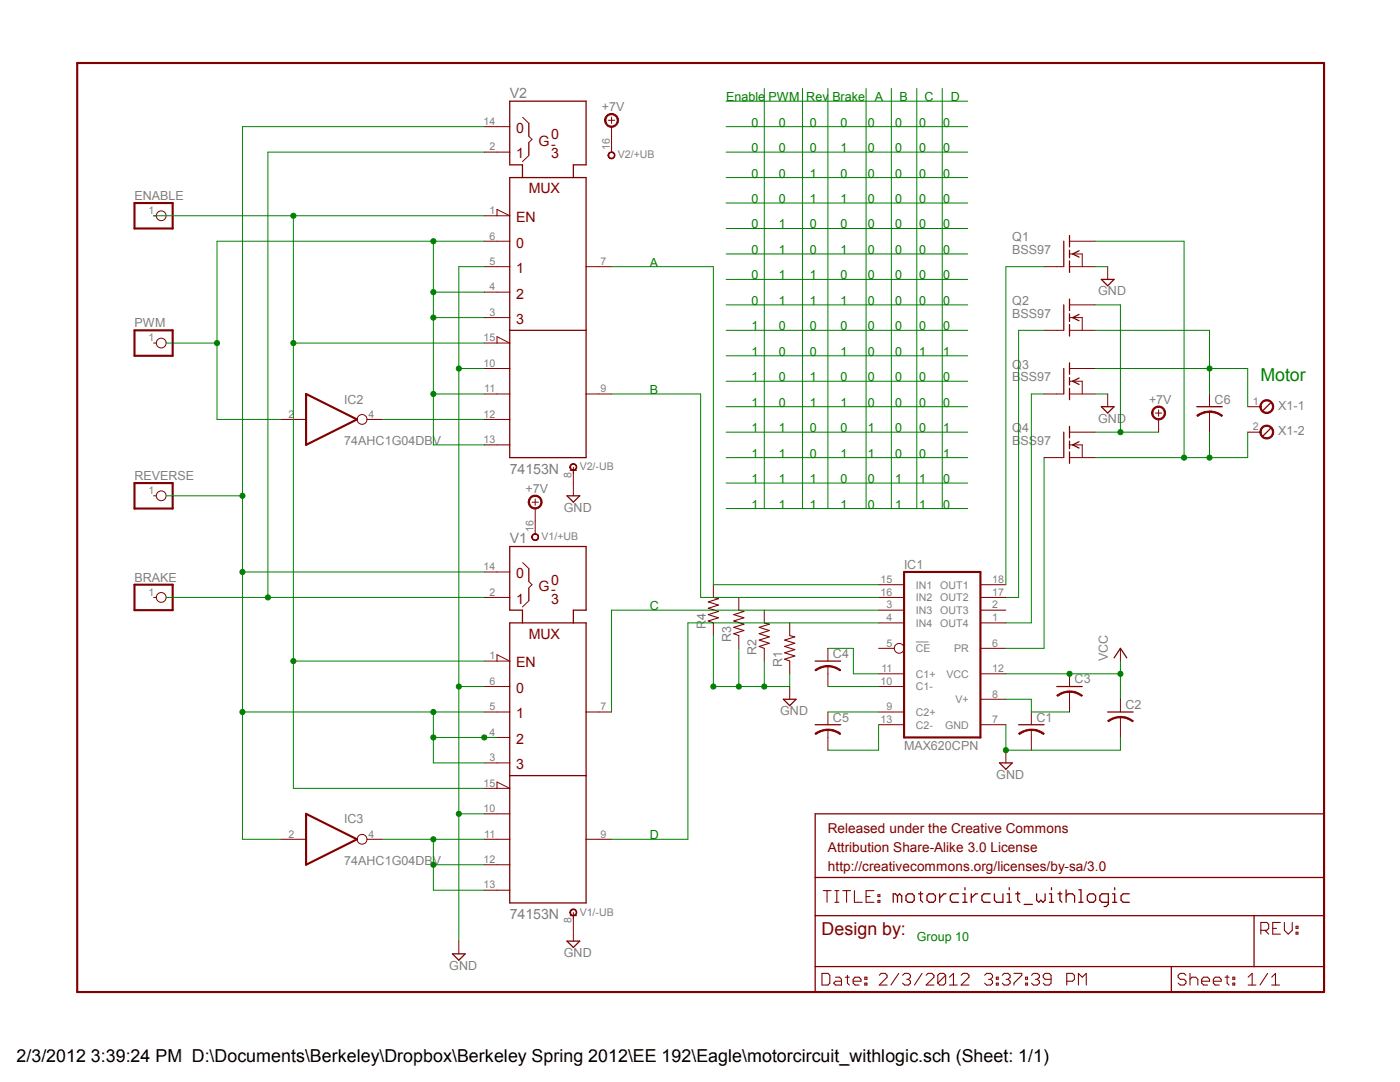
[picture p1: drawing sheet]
<svg xmlns="http://www.w3.org/2000/svg" width="279mm" height="216mm" viewBox="0 0 279 216" stroke-linecap="round" stroke-linejoin="round" font-family="sans-serif">
<path d="M182.8 128.1h2.5" fill="none" stroke="#808080" stroke-width=".2"/>
<path d="M157.6 126.8l1 .3-2 .6 2 .7-2 .6 2 .6-2 .7 2 .6-2 .6 1 .4" fill="none" stroke="#800000" stroke-width=".21"/>
<path d="M157.6 124.3v2.5M157.6 131.9v2.6M205.8 145.6v1.6" fill="none" stroke="#800000" stroke-width=".2"/>
<path d="M203.3 144.6h5.1" fill="none" stroke="#800000" stroke-width=".25"/>
<path d="M205.8 145.5a3.5 3.5 0 0 1 2.6 .9l-.2 .2a4.1 4.1 0 0 0-2.4-.8z" fill-rule="evenodd" fill="#800000"/>
<path d="M205.8 145.5a3.5 3.5 0 0 1 2.6 .9l-.2 .2a4.1 4.1 0 0 0-2.4-.8z" fill="none" stroke="#800000" stroke-width=".2"/>
<path d="M203.3 146.3a4.3 4.3 0 0 1 2.5-.8v.3a3.9 3.9 0 0 0-2.3 .8z" fill-rule="evenodd" fill="#800000"/>
<g fill="none" stroke="#800000" stroke-width=".2">
<path d="M208.4 53.2h3.8M213.4 53.2h5.1M213.4 50.7h2.6v2.5M213.4 48.1h5.1M208.4 65.9h3.8M208.4 78.6h3.8M213.4 63.4h2.6v2.5M213.4 76.1h2.6v2.5M213.4 65.9h5.1M213.4 60.8h5.1M213.4 78.6h5.1M213.4 73.5h5.1"/>
<path d="M208.4 91.3h3.8M213.4 88.8h2.6v2.5M213.4 91.3h5.1M213.4 86.2h5.1M175.3 116.7h5.1M175.3 119.2h5.1M195.7 116.7h5M195.7 119.2h5M175.3 134.5h5.1M175.3 137h5.1M175.3 121.8h5.1M175.3 124.3h5.1"/>
<path d="M175.3 129.4h3.2M195.7 134.5h5M195.7 139.5h5M195.7 121.8h5M195.7 124.3h5M195.7 129.4h5M175.3 144.6h5.1M175.3 142.1h5.1M195.7 144.6h5M203.3 146.3a4.3 4.3 0 0 1 2.5-.8v.3a3.9 3.9 0 0 0-2.3 .8zM205.8 142.1v2.5M205.8 147.2v2.5"/>
<path d="M223.6 143.1v1.5"/>
<circle cx="179.4" cy="129.4" r=".98"/>
</g>
<g fill="none" stroke="#800000" stroke-width=".25">
<path d="M212.3 48.1v5.1M213.4 47v2.3M213.4 49.9v1.5M213.4 52.1v2.3M213.4 59.7v2.3M215.3 50l-1.2 .7 1.2 .6M212.3 60.8v5.1M212.3 73.5v5.1M213.4 62.6v1.5M213.4 64.8v2.3M213.4 72.4v2.3M213.4 75.3v1.5"/>
<path d="M213.4 77.5v2.3M215.3 62.7l-1.2 .7 1.2 .6M215.3 75.4l-1.2 .7 1.2 .6M212.3 86.2v5.1M213.4 85.1v2.3M213.4 88v1.5M213.4 90.2v2.3M215.3 88.1l-1.2 .7 1.2 .6M221.1 142.1h5"/>
</g>
<path d="M180.4 114.1h15.3v33.1h-15.3z" fill="none" stroke="#800000" stroke-width=".42"/>
<path d="M223.6 143a3.6 3.6 0 0 1 2.6 .8l-.2 .2a4.1 4.1 0 0 0-2.4-.8z" fill-rule="evenodd" fill="#800000"/>
<path d="M223.6 143a3.6 3.6 0 0 1 2.6 .8l-.2 .2a4.1 4.1 0 0 0-2.4-.8z" fill="none" stroke="#800000" stroke-width=".2"/>
<path d="M221.1 143.8a4.3 4.3 0 0 1 2.5-.8v.2a3.9 3.9 0 0 0-2.4 .8z" fill-rule="evenodd" fill="#800000"/>
<path d="M213.4 138v1.5M223.6 139.5v2.6M221.1 143.8a4.3 4.3 0 0 1 2.5-.8v.2a3.9 3.9 0 0 0-2.4 .8zM223.6 144.6v2.6" fill="none" stroke="#800000" stroke-width=".2"/>
<path d="M210.9 137h5.1" fill="none" stroke="#800000" stroke-width=".25"/>
<path d="M213.4 137.9a3.5 3.5 0 0 1 2.6 .9l-.1 .1a4.1 4.1 0 0 0-2.5-.8z" fill-rule="evenodd" fill="#800000"/>
<path d="M213.4 137.9a3.5 3.5 0 0 1 2.6 .9l-.1 .1a4.1 4.1 0 0 0-2.5-.8z" fill="none" stroke="#800000" stroke-width=".2"/>
<path d="M210.9 138.7a4.3 4.3 0 0 1 2.5-.8v.2a3.9 3.9 0 0 0-2.3 .8z" fill-rule="evenodd" fill="#800000"/>
<path d="M165.2 132.9v1.6M210.9 138.7a4.3 4.3 0 0 1 2.5-.8v.2a3.9 3.9 0 0 0-2.3 .8zM213.4 134.5v2.5M213.4 139.5v2.6" fill="none" stroke="#800000" stroke-width=".2"/>
<path d="M162.7 131.9h5.1" fill="none" stroke="#800000" stroke-width=".25"/>
<path d="M165.2 132.8a4 4 0 0 1 2.6 .9l-.2 .2a4.1 4.1 0 0 0-2.4-.8z" fill-rule="evenodd" fill="#800000"/>
<path d="M165.2 132.8a4 4 0 0 1 2.6 .9l-.2 .2a4.1 4.1 0 0 0-2.4-.8z" fill="none" stroke="#800000" stroke-width=".2"/>
<path d="M162.6 133.7a3.9 3.9 0 0 1 2.6-.9v.3a4.1 4.1 0 0 0-2.4 .8z" fill-rule="evenodd" fill="#800000"/>
<path d="M162.6 133.7a3.9 3.9 0 0 1 2.6-.9v.3a4.1 4.1 0 0 0-2.4 .8zM165.2 129.4v2.5M165.2 134.5v2.5M165.2 145.6v1.6" fill="none" stroke="#800000" stroke-width=".2"/>
<path d="M162.7 144.6h5.1" fill="none" stroke="#800000" stroke-width=".25"/>
<path d="M165.2 145.5a3.4 3.4 0 0 1 2.6 .9l-.2 .2a4.1 4.1 0 0 0-2.4-.8z" fill-rule="evenodd" fill="#800000"/>
<path d="M165.2 145.5a3.4 3.4 0 0 1 2.6 .9l-.2 .2a4.1 4.1 0 0 0-2.4-.8z" fill="none" stroke="#800000" stroke-width=".2"/>
<path d="M162.6 146.3a4.3 4.3 0 0 1 2.6-.8v.3a4.1 4.1 0 0 0-2.4 .8z" fill-rule="evenodd" fill="#800000"/>
<g fill="none" stroke="#800000" stroke-width=".2">
<path d="M221.1 53.2v2.6M221.1 78.6v2.6M230.6 82.4h1.3M231.2 81.8v1.3M142.4 116.7v2.5M147.4 119.2v2.6M142.4 124.3v2.5M147.4 126.8v2.6M152.5 121.8v2.5M152.5 129.4v2.5M157.6 137v2.5M223.6 129.4v2.5"/>
<path d="M162.6 146.3a4.3 4.3 0 0 1 2.6-.8v.3a4.1 4.1 0 0 0-2.4 .8zM165.2 142.1v2.5M165.2 147.2v2.5M200.7 149.7v2.5"/>
</g>
<path d="M219.8 55.8h2.5l-1.2 1.2zM219.8 81.2h2.5l-1.2 1.2zM156.3 139.5h2.6l-1.3 1.3zM222.3 131.3l1.3-1.9 1.3 1.9M199.5 152.2h2.5l-1.3 1.3z" fill="none" stroke="#800000" stroke-width=".25"/>
<path d="M142.4 119.2l1 .3-2 .6 2 .6-2 .7 2 .6-2 .6 2 .7-2 .6 1 .4M147.4 121.8l1.1 .2-2.1 .6 2.1 .7-2.1 .6 2.1 .6-2.1 .7 2.1 .6-2.1 .6 1 .4M152.5 124.3l1 .2-2 .7 2 .6-2 .6 2 .7-2 .6 2 .7-2 .6 1 .4" fill="none" stroke="#800000" stroke-width=".21"/>
<path d="M230.2 81.5a1.4 1.4 0 0 1 2.2 .1 1.4 1.4 0 0 1-.8 2.1 1.4 1.4 0 0 1-1.8-1.3h.3a1.13 1.13 0 0 1 1.5-1.1 1.13 1.13 0 0 1 .4 1.9 1.13 1.13 0 0 1-1.8-.4l-.1-.4h-.3z" fill-rule="evenodd" fill="#800000"/>
<path d="M230.2 81.5a1.4 1.4 0 0 1 2.2 .1 1.4 1.4 0 0 1-.8 2.1 1.4 1.4 0 0 1-1.8-1.3h.3a1.13 1.13 0 0 1 1.5-1.1 1.13 1.13 0 0 1 .4 1.9 1.13 1.13 0 0 1-1.8-.4l-.1-.4h-.3zM231.2 83.7v2.5M241.4 82.2v1.5" fill="none" stroke="#800000" stroke-width=".2"/>
<path d="M238.8 81.2h5.1" fill="none" stroke="#800000" stroke-width=".25"/>
<path d="M241.4 82a4.2 4.2 0 0 1 2.6 .9l-.2 .2a3.8 3.8 0 0 0-2.4-.8z" fill-rule="evenodd" fill="#800000"/>
<path d="M241.4 82a4.2 4.2 0 0 1 2.6 .9l-.2 .2a3.8 3.8 0 0 0-2.4-.8z" fill="none" stroke="#800000" stroke-width=".2"/>
<path d="M238.8 82.9a4.3 4.3 0 0 1 2.6-.9v.3a3.9 3.9 0 0 0-2.4 .8z" fill-rule="evenodd" fill="#800000"/>
<path d="M241.4 78.6v2.6M238.8 82.9a4.3 4.3 0 0 1 2.6-.9v.3a3.9 3.9 0 0 0-2.4 .8zM241.4 83.7v2.5" fill="none" stroke="#800000" stroke-width=".2"/>
<path d="M253.6 80.4l-1.5 1.5" fill="none" stroke="#800000" stroke-width=".25"/>
<path d="M251.8 80.3a1.39 1.39 0 0 1 2.2 .1 1.39 1.39 0 0 1-.8 2.1 1.39 1.39 0 0 1-1.8-1.3h.3a1.13 1.13 0 0 1 1.5-1.2 1.13 1.13 0 0 1 .4 1.9 1.13 1.13 0 0 1-1.8-.4l-.1-.3h-.3l.1-.6z" fill-rule="evenodd" fill="#800000"/>
<path d="M249 81.2h2.5M251.8 80.3a1.39 1.39 0 0 1 2.2 .1 1.39 1.39 0 0 1-.8 2.1 1.39 1.39 0 0 1-1.8-1.3h.3a1.13 1.13 0 0 1 1.5-1.2 1.13 1.13 0 0 1 .4 1.9 1.13 1.13 0 0 1-1.8-.4l-.1-.3h-.3l.1-.6z" fill="none" stroke="#800000" stroke-width=".2"/>
<path d="M253.6 85.5l-1.5 1.5" fill="none" stroke="#800000" stroke-width=".25"/>
<path d="M251.8 85.3a1.4 1.4 0 0 1 2.2 .2 1.4 1.4 0 0 1-.8 2.1 1.4 1.4 0 0 1-1.8-1.4h.3a1.13 1.13 0 0 1 1.5-1.1 1.13 1.13 0 0 1 .4 1.9 1.13 1.13 0 0 1-1.8-.4l-.1-.4h-.3z" fill-rule="evenodd" fill="#800000"/>
<g fill="none" stroke="#800000" stroke-width=".2">
<path d="M96.6 25.3h5.1M96.6 30.4h5.1M104.3 23.4l1.3 1.2M105.5 27.2l.7 .6-.7 .6M105.6 31l-1.3 1.3M30.6 43.1h.6M96.6 43.1h5.1l-2.5-1.3v1.3M96.6 53.2h5.1M96.6 48.1h5.1M96.6 58.3h5.1M117 53.2h5M30.6 68.5h.6"/>
<path d="M96.6 68.5h5.1l-2.5-1.3v1.3M96.6 78.6h5.1M96.6 63.4h5.1M96.6 73.5h5.1M117 78.6h5M30.6 98.9h.6M56 83.7h5.1M73.2 83.7h3.1M96.6 83.7h5.1M96.6 88.8h5.1M249 86.2h2.5M251.8 85.3a1.4 1.4 0 0 1 2.2 .2 1.4 1.4 0 0 1-.8 2.1 1.4 1.4 0 0 1-1.8-1.4h.3a1.13 1.13 0 0 1 1.5-1.1 1.13 1.13 0 0 1 .4 1.9 1.13 1.13 0 0 1-1.8-.4l-.1-.4h-.3z"/>
<path d="M30.6 119.2h.6M96.6 114.1h5.1M96.6 119.2h5.1M104.3 112.3l1.3 1.2M105.5 116l.7 .7-.7 .6M105.6 119.8l-1.3 1.3M96.6 131.9h5.1l-2.5-1.3v1.3M96.6 137h5.1M96.6 157.3h5.1l-2.5-1.3v1.3M96.6 142.1h5.1M96.6 147.2h5.1M96.6 152.2h5.1"/>
<path d="M117 142.1h5M56 167.5h5.1M73.2 167.5h3.1M96.6 167.5h5.1M96.6 162.4h5.1M96.6 172.6h5.1M96.6 177.6h5.1M117 167.5h5M91.6 187.8v2.5"/>
<circle cx="32.2" cy="43.1" r=".98"/>
<circle cx="32.2" cy="68.5" r=".98"/>
<circle cx="32.2" cy="98.9" r=".98"/>
<circle cx="72.3" cy="83.7" r=".98"/>
<circle cx="32.2" cy="119.2" r=".98"/>
<circle cx="72.3" cy="167.5" r=".98"/>
</g>
<path d="M101.7 35.4h15.3v55.9h-15.3zM104.3 35.4v-2.5h-2.6v-12.7h15.3v12.7h-2.6v2.5M105.5 24.7v2.4M105.5 28.5v2.4M101.7 65.9h15.3M105.5 113.6v2.4M105.5 117.4v2.4M101.7 124.3h15.3v55.9h-15.3zM104.3 124.3v-2.5h-2.6v-12.7h15.3v12.7h-2.6v2.5M101.7 154.8h15.3M90.3 190.3h2.5l-1.2 1.3z" fill="none" stroke="#800000" stroke-width=".25"/>
<path d="M26.8 40.5h7.7v5.1h-7.7zM26.8 65.9h7.7v5.1h-7.7zM61.1 78.6l10.1 5.1-10.1 5.1zM26.8 96.4h7.7v5.1h-7.7zM26.8 116.7h7.7v5.1h-7.7zM61.1 162.4l10.1 5.1-10.1 5.1z" fill="none" stroke="#800000" stroke-width=".42"/>
<path d="M106.4 106.6a.71 .71 0 0 1 1 .3 .71 .71 0 0 1-.5 1 .71 .71 0 0 1-.8-.8h.2a.57 .57 0 0 1 .8-.4 .57 .57 0 0 1 .1 .9 .57 .57 0 0 1-.9-.2v-.3h-.2z" fill-rule="evenodd" fill="#800000"/>
<path d="M106.4 106.6a.71 .71 0 0 1 1 .3 .71 .71 0 0 1-.5 1 .71 .71 0 0 1-.8-.8h.2a.57 .57 0 0 1 .8-.4 .57 .57 0 0 1 .1 .9 .57 .57 0 0 1-.9-.2v-.3h-.2zM106.8 104v2.5" fill="none" stroke="#800000" stroke-width=".2"/>
<path d="M121.6 30.4a.71 .71 0 0 1 1.1 .3 .71 .71 0 0 1-.5 1 .71 .71 0 0 1-.9-.7h.2a.56 .56 0 0 1 .8-.5 .56 .56 0 0 1 .1 .9 .56 .56 0 0 1-.9-.2v-.2h-.2z" fill-rule="evenodd" fill="#800000"/>
<path d="M121.6 30.4a.71 .71 0 0 1 1.1 .3 .71 .71 0 0 1-.5 1 .71 .71 0 0 1-.9-.7h.2a.56 .56 0 0 1 .8-.5 .56 .56 0 0 1 .1 .9 .56 .56 0 0 1-.9-.2v-.2h-.2zM122 27.8v2.6M106.8 99.6v1.2M106.2 100.2h1.2" fill="none" stroke="#800000" stroke-width=".2"/>
<path d="M105.7 99.3a1.4 1.4 0 0 1 2.3 .1 1.4 1.4 0 0 1-.8 2.1 1.4 1.4 0 0 1-1.8-1.3h.3a1.13 1.13 0 0 1 1.5-1.1 1.13 1.13 0 0 1 .4 1.8 1.13 1.13 0 0 1-1.9-.3v-.4h-.3z" fill-rule="evenodd" fill="#800000"/>
<path d="M121.4 24h1.3M122 23.4v1.2M105.7 99.3a1.4 1.4 0 0 1 2.3 .1 1.4 1.4 0 0 1-.8 2.1 1.4 1.4 0 0 1-1.8-1.3h.3a1.13 1.13 0 0 1 1.5-1.1 1.13 1.13 0 0 1 .4 1.8 1.13 1.13 0 0 1-1.9-.3v-.4h-.3zM106.8 101.5v2.5" fill="none" stroke="#800000" stroke-width=".2"/>
<path d="M121 23.1a1.4 1.4 0 0 1 2.2 .2 1.4 1.4 0 0 1-.8 2.1 1.4 1.4 0 0 1-1.8-1.4h.3a1.13 1.13 0 0 1 1.5-1.1 1.13 1.13 0 0 1 .4 1.8 1.13 1.13 0 0 1-1.8-.3l-.1-.4h-.3z" fill-rule="evenodd" fill="#800000"/>
<path d="M121 23.1a1.4 1.4 0 0 1 2.2 .2 1.4 1.4 0 0 1-.8 2.1 1.4 1.4 0 0 1-1.8-1.4h.3a1.13 1.13 0 0 1 1.5-1.1 1.13 1.13 0 0 1 .4 1.8 1.13 1.13 0 0 1-1.8-.3l-.1-.4h-.3zM122 25.3v2.5M113.8 93.9h1.3M114.4 93.2v1.3" fill="none" stroke="#800000" stroke-width=".2"/>
<path d="M114 92.6a.71 .71 0 0 1 1.1 .3 .71 .71 0 0 1-.5 1 .71 .71 0 0 1-.9-.7h.2a.57 .57 0 0 1 .8-.5 .57 .57 0 0 1 .1 1 .57 .57 0 0 1-.9-.2v-.3h-.2z" fill-rule="evenodd" fill="#800000"/>
<path d="M114 92.6a.71 .71 0 0 1 1.1 .3 .71 .71 0 0 1-.5 1 .71 .71 0 0 1-.9-.7h.2a.57 .57 0 0 1 .8-.5 .57 .57 0 0 1 .1 1 .57 .57 0 0 1-.9-.2v-.3h-.2zM114.4 93.9v2.5M113.8 182.7h1.3M114.4 182.1v1.2" fill="none" stroke="#800000" stroke-width=".2"/>
<path d="M114 181.5a.71 .71 0 0 1 1.1 .3 .71 .71 0 0 1-.5 1 .71 .71 0 0 1-.9-.7h.2a.56 .56 0 0 1 .8-.5 .56 .56 0 0 1 .1 .9 .56 .56 0 0 1-.9-.2v-.2h-.2z" fill-rule="evenodd" fill="#800000"/>
<path d="M114.4 96.4v2.5M114 181.5a.71 .71 0 0 1 1.1 .3 .71 .71 0 0 1-.5 1 .71 .71 0 0 1-.9-.7h.2a.56 .56 0 0 1 .8-.5 .56 .56 0 0 1 .1 .9 .56 .56 0 0 1-.9-.2v-.2h-.2zM114.4 182.7v5.1" fill="none" stroke="#800000" stroke-width=".2"/>
<g fill="none" stroke="#800000" stroke-width=".25">
<path d="M113.2 98.9h2.5l-1.3 1.3zM162.7 162.4h101.5v35.6h-101.5zM162.7 175.1h101.5M179.1 178.8l-.4-.4h-.4v1.6M179.1 178.8v1.2M179.1 178.8l.4-.4 .5 .4v1.2M181.2 178.4h.9l.4 .4v.8l-.4 .4h-.9l-.4-.4v-.8zM183.3 178.4h.8M183.7 178v1.6l.4 .4M185.4 178.4h.9l.4 .4v.8l-.4 .4h-.9l-.4-.4v-.8zM187.5 178.4v1.6M188.8 178.4h-.4l-.9 .8"/>
<path d="M191.3 178.4h-1.3l-.3 .4v.8l.3 .4h1.3M192.2 178.4h.4v1.6M192.6 177.1v.4M193.8 178.4v1.6M195.1 178.4h-.4l-.9 .8M197.6 178.4h-1.2l-.4 .4v.8l.4 .4h1.2M198.5 178.4v1.2l.4 .4h1.3v-1.6M201 178.4h.4v1.6M201.4 177.1v.4M202.7 178.4h.8M203.1 178v1.6l.4 .4M206.9 178.4v1.2l.4 .4 .4-.4 .5 .4 .4-.4v-1.2"/>
<path d="M209.4 178.4h.4v1.6M209.8 177.1v.4M211.1 178.4h.8M211.5 178v1.6l.4 .4M212.8 178.8l.4-.4h.8l.5 .4v1.2M212.8 177.5v2.5M215.3 177.5h.4v2.5M217.4 178.4h.8l.5 .4v.8l-.5 .4h-.8l-.4-.4v-.8zM222 178.4h.5v1.6M222.5 177.1v.4M225.4 178.4h-1.2l-.5 .4v.8l.5 .4h1.2M113.2 187.8h2.5l-1.3 1.3z"/>
<path d="M162.7 182.7h101.5M162.7 192.9h101.5M192.2 180h.8M201 180h.8M204.4 180.5h1.6M209.4 180h.9M215.3 180h.9M221.2 180h-1.3l-.4-.4v-.8l.4-.4h1.3v2.1l-.4 .4h-.5M222 180h.9M233.8 192.9v5.1M250.3 182.7v10.2"/>
</g>
<path d="M15.4 12.6h248.8v185.4h-248.8z" fill="none" stroke="#800000" stroke-width=".42"/>
<g fill="none" stroke="#800000" stroke-width=".21">
<path d="M164.3 177.7h1.6M165.1 177.7v2.3M166.6 177.7h.8M167 177.7v2.3M168.2 177.7h1.6M169 177.7v2.3M170.5 177.7v2.3h1.6M172.8 178.9h.9M174.4 177.7h-1.6v2.3h1.6M175.2 179.7h.4v.3h-.4zM175.2 178.5h.4v.4h-.4zM164 194.2h1.2l.4 .4v1.6l-.4 .4h-1.2z"/>
<path d="M166.6 180h.8M166.8 195h.8l.3 .4v1.2h-1.1l-.4-.4 .4-.4h1.1M168.7 195h.8M169.1 194.6v1.6l.4 .4M170.3 195.8h1.5v-.4l-.4-.4h-.8l-.3 .4v.8l.3 .4h.8M172.6 196.2h.4v.4h-.4zM172.6 195h.4v.4h-.4zM175.5 194.6l.4-.4h.8l.3 .4v.4l-1.5 1.6h1.5M179.4 194.2l-1.6 2.4M180.1 194.6l.5-.4h.7l.4 .4v.4l-.4 .4M180.9 195.4h.4M181.3 195.4l.4 .4v.4l-.4 .4h-.7l-.5-.4"/>
<path d="M184 194.2l-1.5 2.4M184.8 194.6l.4-.4h.8l.4 .4v.4l-1.6 1.6h1.6M188.7 194.6v1.6l-.4 .4h-.8l-.3-.4M188.7 194.6l-.4-.4h-.8l-.3 .4v1.6M188.7 194.6l-1.5 1.6M189.5 196.6h1.6M189.5 195l.8-.8v2.4M191.8 194.6l.4-.4h.8l.4 .4v.4l-1.6 1.6h1.6M196.5 194.6l.4-.4h.8l.4 .4v.4l-.4 .4M197.3 195.4h.4M197.7 195.4l.4 .4v.4l-.4 .4h-.8l-.4-.4M198.8 196.2h.4v.4h-.4z"/>
<path d="M198.8 195h.4v.4h-.4zM200 194.6l.4-.4h.8l.4 .4v.4l-.4 .4M200.8 195.4h.4M201.2 195.4l.4 .4v.4l-.4 .4h-.8l-.4-.4M202.4 194.2h1.5v.4l-1.5 1.6v.4M204.7 196.2h.4v.4h-.4zM204.7 195h.4v.4h-.4zM205.9 194.6l.3-.4h.8l.4 .4v.4l-.4 .4M206.6 195.4h.4M207 195.4l.4 .4v.4l-.4 .4h-.8l-.3-.4M209.8 195.4h-1.2l-.4-.4v-.4l.4-.4h.8l.4 .4v1.6l-.4 .4h-.8l-.4-.4M212.9 195.8h1.1l.4-.4v-.8l-.4-.4h-1.1v2.4"/>
<path d="M215.2 196.6v-2.4l.8 .8 .8-.8v2.4M236.7 194.6l-.4-.4h-.8l-.4 .4v.4l.4 .4h.8l.4 .4v.4l-.4 .4h-.8l-.4-.4M237.5 195.4l.4-.4h.7l.5 .4v1.2M237.5 194.2v2.4M239.8 195.8h1.6v-.4l-.4-.4h-.8l-.4 .4v.8l.4 .4h.8M242.1 195.8h1.6v-.4l-.4-.4h-.8l-.4 .4v.8l.4 .4h.8M244.5 195h.8M244.9 194.6v1.6l.4 .4M246 196.2h.4v.4h-.4zM246 195h.4v.4h-.4zM249.1 196.6h1.6M249.1 195l.8-.8v2.4"/>
<path d="M251.6 185.6h1.2l.4-.3v-.9l-.4-.3h-1.2v2.3M252.4 185.6l.8 .8M253 194.2l-1.5 2.4M253.8 196.6h1.6M253.8 195l.8-.8v2.4M254 185.3h.8M255.5 184.1h-1.5v2.3h1.5M256.3 184.1v1.5l.8 .8 .8-.8v-1.5M258.7 186h.3v.4h-.3zM258.7 184.8h.3v.5h-.3z"/>
</g>
<path d="M208.4 65.9h-5.1v53.3h-2.6M165.2 137h10.1M165.2 129.4h5.1v5.1h5M200.7 139.5h5.1v2.6h7.6M165.2 142.1h10.1M175.3 144.6v5.1h-10.1M200.7 144.6v5.1h22.9v-2.5" fill="none" stroke="#008000" stroke-width=".2"/>
<circle cx="200.7" cy="149.7" r=".51" fill="#008000"/>
<g fill="none" stroke="#008000" stroke-width=".2">
<path d="M142.4 126.8v10.2h15.2v-2.5M147.4 129.4v7.6M152.5 131.9v5.1"/>
<circle cx="200.7" cy="149.7" r=".51"/>
</g>
<circle cx="152.5" cy="137" r=".51" fill="#008000"/>
<circle cx="152.5" cy="137" r=".51" fill="none" stroke="#008000" stroke-width=".2"/>
<circle cx="147.4" cy="137" r=".51" fill="#008000"/>
<circle cx="147.4" cy="137" r=".51" fill="none" stroke="#008000" stroke-width=".2"/>
<circle cx="142.4" cy="137" r=".51" fill="#008000"/>
<g fill="none" stroke="#008000" stroke-width=".2">
<path d="M96.6 53.2h-5v134.6M218.5 53.2h2.6M91.6 73.5h5M218.5 78.6h2.6"/>
<circle cx="142.4" cy="137" r=".51"/>
</g>
<circle cx="91.6" cy="73.5" r=".51" fill="#008000"/>
<g fill="none" stroke="#008000" stroke-width=".2">
<path d="M91.6 137h5"/>
<circle cx="91.6" cy="73.5" r=".51"/>
</g>
<circle cx="91.6" cy="137" r=".51" fill="#008000"/>
<g fill="none" stroke="#008000" stroke-width=".2">
<path d="M91.6 162.4h5"/>
<circle cx="91.6" cy="137" r=".51"/>
</g>
<circle cx="91.6" cy="162.4" r=".51" fill="#008000"/>
<g fill="none" stroke="#008000" stroke-width=".2">
<path d="M200.7 134.5h22.9v5"/>
<circle cx="91.6" cy="162.4" r=".51"/>
</g>
<circle cx="213.4" cy="134.5" r=".51" fill="#008000"/>
<g fill="none" stroke="#008000" stroke-width=".2">
<path d="M223.6 131.9v2.6"/>
<circle cx="213.4" cy="134.5" r=".51"/>
</g>
<circle cx="223.6" cy="134.5" r=".51" fill="#008000"/>
<g fill="none" stroke="#008000" stroke-width=".2">
<path d="M122 53.2h20.4v63.5h32.9M122 78.6h17.8v40.6h35.5M218.5 60.8h5.1v25.4M218.5 86.2h12.7M175.3 121.8h-53.3v20.3M175.3 124.3h-38v43.2h-15.3"/>
<circle cx="223.6" cy="134.5" r=".51"/>
</g>
<circle cx="223.6" cy="86.2" r=".51" fill="#008000"/>
<g fill="none" stroke="#008000" stroke-width=".2">
<path d="M218.5 65.9h22.9v12.7M218.5 73.5h22.9"/>
<circle cx="223.6" cy="86.2" r=".51"/>
</g>
<circle cx="241.4" cy="73.5" r=".51" fill="#008000"/>
<g fill="none" stroke="#008000" stroke-width=".2">
<path d="M218.5 48.1h17.8v43.2M241.4 73.5h7.6v7.7M241.4 86.2v5.1M249 86.2v5.1h-30.5"/>
<circle cx="241.4" cy="73.5" r=".51"/>
</g>
<circle cx="241.4" cy="91.3" r=".51" fill="#008000"/>
<circle cx="241.4" cy="91.3" r=".51" fill="none" stroke="#008000" stroke-width=".2"/>
<circle cx="236.3" cy="91.3" r=".51" fill="#008000"/>
<g fill="none" stroke="#008000" stroke-width=".2">
<path d="M86.5 48.1v10.2h10.1M96.6 48.1h-53.3v35.6h12.7"/>
<circle cx="236.3" cy="91.3" r=".51"/>
</g>
<circle cx="86.5" cy="48.1" r=".51" fill="#008000"/>
<g fill="none" stroke="#008000" stroke-width=".2">
<path d="M86.5 58.3v5.1h10.1"/>
<circle cx="86.5" cy="48.1" r=".51"/>
</g>
<circle cx="86.5" cy="58.3" r=".51" fill="#008000"/>
<g fill="none" stroke="#008000" stroke-width=".2">
<path d="M86.5 63.4v15.2h10.1"/>
<circle cx="86.5" cy="58.3" r=".51"/>
</g>
<circle cx="86.5" cy="63.4" r=".51" fill="#008000"/>
<g fill="none" stroke="#008000" stroke-width=".2">
<path d="M86.5 78.6v10.2h10.1"/>
<circle cx="86.5" cy="63.4" r=".51"/>
</g>
<circle cx="86.5" cy="78.6" r=".51" fill="#008000"/>
<g fill="none" stroke="#008000" stroke-width=".2">
<path d="M33.2 68.5h10.1"/>
<circle cx="86.5" cy="78.6" r=".51"/>
</g>
<circle cx="43.3" cy="68.5" r=".51" fill="#008000"/>
<g fill="none" stroke="#008000" stroke-width=".2">
<path d="M30.6 43.1h66M58.5 68.5v63.4h38.1"/>
<circle cx="43.3" cy="68.5" r=".51"/>
</g>
<circle cx="58.5" cy="43.1" r=".51" fill="#008000"/>
<g fill="none" stroke="#008000" stroke-width=".2">
<path d="M58.5 43.1v25.4h38.1"/>
<circle cx="58.5" cy="43.1" r=".51"/>
</g>
<circle cx="58.5" cy="68.5" r=".51" fill="#008000"/>
<g fill="none" stroke="#008000" stroke-width=".2">
<path d="M58.5 131.9v25.4h38.1"/>
<circle cx="58.5" cy="68.5" r=".51"/>
</g>
<circle cx="58.5" cy="131.9" r=".51" fill="#008000"/>
<g fill="none" stroke="#008000" stroke-width=".2">
<path d="M96.6 30.4h-43.1v88.8M33.2 119.2h63.4"/>
<circle cx="58.5" cy="131.9" r=".51"/>
</g>
<circle cx="53.5" cy="119.2" r=".51" fill="#008000"/>
<g fill="none" stroke="#008000" stroke-width=".2">
<path d="M96.6 25.3h-48.2v116.8h48.2M48.4 114.1h48.2"/>
<circle cx="53.5" cy="119.2" r=".51"/>
</g>
<circle cx="48.4" cy="114.1" r=".51" fill="#008000"/>
<g fill="none" stroke="#008000" stroke-width=".2">
<path d="M86.5 142.1v5.1h12.7"/>
<circle cx="48.4" cy="114.1" r=".51"/>
</g>
<circle cx="86.5" cy="142.1" r=".51" fill="#008000"/>
<g fill="none" stroke="#008000" stroke-width=".2">
<path d="M86.5 147.2v5h10.1"/>
<circle cx="86.5" cy="142.1" r=".51"/>
</g>
<circle cx="86.5" cy="147.2" r=".51" fill="#008000"/>
<g fill="none" stroke="#008000" stroke-width=".2">
<path d="M48.4 142.1v25.4h7.6"/>
<circle cx="86.5" cy="147.2" r=".51"/>
</g>
<circle cx="48.4" cy="142.1" r=".51" fill="#008000"/>
<g fill="none" stroke="#008000" stroke-width=".2">
<path d="M33.2 98.9h15.2"/>
<circle cx="48.4" cy="142.1" r=".51"/>
</g>
<circle cx="48.4" cy="98.9" r=".51" fill="#008000"/>
<circle cx="48.4" cy="98.9" r=".51" fill="none" stroke="#008000" stroke-width=".2"/>
<circle cx="96.6" cy="147.2" r=".51" fill="#008000"/>
<g fill="none" stroke="#008000" stroke-width=".2">
<path d="M76.3 83.7h20.3M76.3 167.5h20.3M86.5 172.6h10.1M86.5 167.5v10.1h10.1"/>
<circle cx="96.6" cy="147.2" r=".51"/>
</g>
<circle cx="86.5" cy="167.5" r=".51" fill="#008000"/>
<circle cx="86.5" cy="167.5" r=".51" fill="none" stroke="#008000" stroke-width=".2"/>
<circle cx="86.5" cy="172.6" r=".51" fill="#008000"/>
<g fill="none" stroke="#008000" stroke-width=".2">
<path d="M152.5 17.7v83.8M160.1 17.7v83.8M165.2 17.7v83.8M172.8 17.7v83.8M177.9 17.7v83.8M183 17.7v83.8M188 17.7v83.8M144.9 35.4h48.2M144.9 20.2h48.2M144.9 30.4h48.2M144.9 25.3h48.2M144.9 55.8h48.2"/>
<path d="M144.9 45.6h48.2M144.9 40.5h48.2M144.9 50.7h48.2M208.4 53.2h-7.7v63.5M144.9 65.9h48.2M144.9 71h48.2M144.9 76.1h48.2M144.9 60.8h48.2M208.4 78.6h-2.6v45.7h-5.1M144.9 81.2h48.2M144.9 86.2h48.2M144.9 91.3h48.2"/>
<path d="M144.9 96.4h48.2M208.4 91.3v38.1h-7.7M144.9 101.5h48.2"/>
<circle cx="86.5" cy="172.6" r=".51"/>
</g>
<text font-size="3.6" fill="#008000" x="251.5" y="76.1">Motor</text>
<text font-size="3.6" fill="#800000" x="164" y="186.5">Design by:</text>
<text font-size="3.6" x="3.3" y="211.9">2/3/2012 3:39:24 PM D:\Documents\Berkeley\Dropbox\Berkeley Spring 2012\EE 192\Eagle\motorcircuit_withlogic.sch (Sheet: 1/1)</text>
<g font-size="2.8" fill="#808080">
<text x="101.7" y="19.6">V2</text>
<text x="101.7" y="94.5">74153N</text>
<text x="101.7" y="108.4">V1</text>
<text x="101.7" y="183.3">74153N</text>
</g>
<g font-size="2.8" fill="#800000">
<text x="103" y="26.5">0</text>
<text x="107.4" y="29.1">G-</text>
<text x="110" y="27.8">0</text>
<text x="103" y="31.6">1</text>
<text x="110" y="31.6">3</text>
<text x="105.5" y="38.6">MUX</text>
<text x="103" y="44.3">EN</text>
<text x="103" y="49.4">0</text>
<text x="103" y="54.5">1</text>
<text x="103" y="59.6">2</text>
<text x="103" y="64.6">3</text>
<text x="103" y="115.4">0</text>
<text x="107.4" y="117.9">G-</text>
<text x="110" y="116.7">0</text>
<text x="103" y="120.5">1</text>
<text x="110" y="120.5">3</text>
<text x="105.5" y="127.5">MUX</text>
<text x="103" y="133.2">EN</text>
<text x="103" y="138.3">0</text>
<text x="103" y="143.3">1</text>
<text x="103" y="148.4">2</text>
<text x="103" y="153.5">3</text>
</g>
<g font-size="2.7" fill="#800000">
<text x="165.2" y="166.2">Released under the Creative Commons</text>
<text x="165.2" y="170">Attribution Share-Alike 3.0 License</text>
<text x="165.2" y="173.8">http://creativecommons.org/licenses/by-sa/3.0</text>
</g>
<g font-size="2.5" fill="#808080">
<text x="120.1" y="22.1">+7V</text>
<text x="26.8" y="39.9">ENABLE</text>
<text x="202" y="50.7">BSS97</text>
<text x="202" y="48.1">Q1</text>
<text x="219.2" y="58.9">GND</text>
<text x="26.8" y="65.3">PWM</text>
<text x="202" y="63.4">BSS97</text>
<text x="202" y="60.8">Q2</text>
<text x="202" y="76.1">BSS97</text>
<text x="202" y="73.5">Q3</text>
<text x="68.7" y="80.5">IC2</text>
<text x="229.3" y="80.5">+7V</text>
<text x="242.4" y="80.5">C6</text>
<text x="255.1" y="81.8">X1-1</text>
<text x="68.7" y="88.8">74AHC1G04DBV</text>
<text x="202" y="88.8">BSS97</text>
<text x="202" y="86.2">Q4</text>
<text x="219.2" y="84.3">GND</text>
<text x="255.1" y="86.9">X1-2</text>
<text x="26.8" y="95.8">REVERSE</text>
<text x="104.9" y="98.3">+7V</text>
<text x="112.5" y="102.1">GND</text>
<text x="180.4" y="113.5">IC1</text>
<text x="26.8" y="116">BRAKE</text>
<text x="140.8" y="125.6" transform="rotate(-90 140.8 125.6)">R4</text>
<text x="145.9" y="128.1" transform="rotate(-90 145.9 128.1)">R3</text>
<text x="151" y="130.6" transform="rotate(-90 151 130.6)">R2</text>
<text x="166.2" y="131.3">C4</text>
<text x="221.1" y="131.9" transform="rotate(-90 221.1 131.9)">VCC</text>
<text x="156.1" y="133.2" transform="rotate(-90 156.1 133.2)">R1</text>
<text x="214.5" y="136.4">C3</text>
<text x="155.7" y="142.7">GND</text>
<text x="166.2" y="144">C5</text>
<text x="206.8" y="144">C1</text>
<text x="224.6" y="141.4">C2</text>
<text x="180.4" y="149.7">MAX620CPN</text>
<text x="198.8" y="155.4">GND</text>
<text x="68.7" y="164.3">IC3</text>
<text x="68.7" y="172.6">74AHC1G04DBV</text>
<text x="112.5" y="191">GND</text>
<text x="89.7" y="193.5">GND</text>
</g>
<g font-size="2.5" fill="#008000">
<text x="144.9" y="20.2">Enable PWM Rev Brake</text>
<text x="174.6" y="20.2">A</text>
<text x="179.5" y="20.2">B</text>
<text x="184.5" y="20.2">C</text>
<text x="189.7" y="20.2">D</text>
<text x="150" y="25.3">0</text>
<text x="155.5" y="25.3">0</text>
<text x="161.6" y="25.3">0</text>
<text x="167.7" y="25.3">0</text>
<text x="173.2" y="25.3">0</text>
<text x="178.7" y="25.3">0</text>
<text x="183.4" y="25.3">0</text>
<text x="188.2" y="25.3">0</text>
<text x="150" y="30.4">0</text>
<text x="150" y="35.4">0</text>
<text x="155.5" y="30.4">0</text>
<text x="155.5" y="35.4">0</text>
<text x="161.6" y="30.4">0</text>
<text x="161.6" y="35.4">1</text>
<text x="167.7" y="30.4">1</text>
<text x="167.7" y="35.4">0</text>
<text x="173.2" y="30.4">0</text>
<text x="173.2" y="35.4">0</text>
<text x="178.7" y="30.4">0</text>
<text x="178.7" y="35.4">0</text>
<text x="183.4" y="30.4">0</text>
<text x="183.4" y="35.4">0</text>
<text x="188.2" y="30.4">0</text>
<text x="188.2" y="35.4">0</text>
<text x="150" y="40.5">0</text>
<text x="155.5" y="40.5">0</text>
<text x="161.6" y="40.5">1</text>
<text x="167.7" y="40.5">1</text>
<text x="173.2" y="40.5">0</text>
<text x="178.7" y="40.5">0</text>
<text x="183.4" y="40.5">0</text>
<text x="188.2" y="40.5">0</text>
<text x="150" y="45.6">0</text>
<text x="155.5" y="45.6">1</text>
<text x="161.6" y="45.6">0</text>
<text x="167.7" y="45.6">0</text>
<text x="173.2" y="45.6">0</text>
<text x="178.7" y="45.6">0</text>
<text x="183.4" y="45.6">0</text>
<text x="188.2" y="45.6">0</text>
<text x="129.7" y="53.2">A</text>
<text x="150" y="50.7">0</text>
<text x="155.5" y="50.7">1</text>
<text x="161.6" y="50.7">0</text>
<text x="167.7" y="50.7">1</text>
<text x="173.2" y="50.7">0</text>
<text x="178.7" y="50.7">0</text>
<text x="183.4" y="50.7">0</text>
<text x="188.2" y="50.7">0</text>
<text x="150" y="55.8">0</text>
<text x="155.5" y="55.8">1</text>
<text x="161.6" y="55.8">1</text>
<text x="167.7" y="55.8">0</text>
<text x="173.2" y="55.8">0</text>
<text x="178.7" y="55.8">0</text>
<text x="183.4" y="55.8">0</text>
<text x="188.2" y="55.8">0</text>
<text x="150" y="60.8">0</text>
<text x="150" y="65.9">1</text>
<text x="155.5" y="60.8">1</text>
<text x="155.5" y="65.9">0</text>
<text x="161.6" y="60.8">1</text>
<text x="161.6" y="65.9">0</text>
<text x="167.7" y="60.8">1</text>
<text x="167.7" y="65.9">0</text>
<text x="173.2" y="60.8">0</text>
<text x="173.2" y="65.9">0</text>
<text x="178.7" y="60.8">0</text>
<text x="178.7" y="65.9">0</text>
<text x="183.4" y="60.8">0</text>
<text x="183.4" y="65.9">0</text>
<text x="188.2" y="60.8">0</text>
<text x="188.2" y="65.9">0</text>
<text x="150" y="71">1</text>
<text x="155.5" y="71">0</text>
<text x="161.6" y="71">0</text>
<text x="167.7" y="71">1</text>
<text x="173.2" y="71">0</text>
<text x="178.7" y="71">0</text>
<text x="183.4" y="71">1</text>
<text x="188.2" y="71">1</text>
<text x="150" y="76.1">1</text>
<text x="155.5" y="76.1">0</text>
<text x="161.6" y="76.1">1</text>
<text x="167.7" y="76.1">0</text>
<text x="173.2" y="76.1">0</text>
<text x="178.7" y="76.1">0</text>
<text x="183.4" y="76.1">0</text>
<text x="188.2" y="76.1">0</text>
<text x="129.7" y="78.6">B</text>
<text x="150" y="81.2">1</text>
<text x="155.5" y="81.2">0</text>
<text x="161.6" y="81.2">1</text>
<text x="167.7" y="81.2">1</text>
<text x="173.2" y="81.2">0</text>
<text x="178.7" y="81.2">0</text>
<text x="183.4" y="81.2">0</text>
<text x="188.2" y="81.2">0</text>
<text x="150" y="86.2">1</text>
<text x="155.5" y="86.2">1</text>
<text x="161.6" y="86.2">0</text>
<text x="167.7" y="86.2">0</text>
<text x="173.2" y="86.2">1</text>
<text x="178.7" y="86.2">0</text>
<text x="183.4" y="86.2">0</text>
<text x="188.2" y="86.2">1</text>
<text x="150" y="91.3">1</text>
<text x="155.5" y="91.3">1</text>
<text x="161.6" y="91.3">0</text>
<text x="167.7" y="91.3">1</text>
<text x="173.2" y="91.3">1</text>
<text x="178.7" y="91.3">0</text>
<text x="183.4" y="91.3">0</text>
<text x="188.2" y="91.3">1</text>
<text x="150" y="96.4">1</text>
<text x="150" y="101.5">1</text>
<text x="155.5" y="96.4">1</text>
<text x="155.5" y="101.5">1</text>
<text x="161.6" y="96.4">1</text>
<text x="161.6" y="101.5">1</text>
<text x="167.7" y="96.4">0</text>
<text x="167.7" y="101.5">1</text>
<text x="173.2" y="96.4">0</text>
<text x="173.2" y="101.5">0</text>
<text x="178.7" y="96.4">1</text>
<text x="178.7" y="101.5">1</text>
<text x="183.4" y="96.4">1</text>
<text x="183.4" y="101.5">1</text>
<text x="188.2" y="96.4">0</text>
<text x="188.2" y="101.5">0</text>
<text x="129.7" y="121.8">C</text>
<text x="129.7" y="167.5">D</text>
<text x="183" y="187.8">Group 10</text>
</g>
<g font-size="2.1" fill="#808080">
<text x="96.5" y="24.9">14</text>
<text x="97.7" y="30">2</text>
<text x="121.7" y="30" transform="rotate(-90 121.7 30)">16</text>
<text x="123.3" y="31.6">V2/+UB</text>
<text x="29.6" y="42.7">1</text>
<text x="97.7" y="47.8">6</text>
<text x="97.7" y="42.7">1</text>
<text x="97.7" y="52.9">5</text>
<text x="119.8" y="52.9">7</text>
<text x="97.7" y="58">4</text>
<text x="97.7" y="63">3</text>
<text x="29.6" y="68.1">1</text>
<text x="96.5" y="68.1">15</text>
<text x="96.5" y="73.2">10</text>
<text x="57.6" y="83.3">2</text>
<text x="73.6" y="83.3">4</text>
<text x="96.5" y="83.3">12</text>
<text x="96.6" y="78.2">11</text>
<text x="119.8" y="78.2">9</text>
<text x="250" y="80.8">1</text>
<text x="96.5" y="88.4">13</text>
<text x="250" y="85.9">2</text>
<text x="114.1" y="95.4" transform="rotate(-90 114.1 95.4)">8</text>
<text x="115.7" y="93.9">V2/-UB</text>
<text x="29.6" y="98.6">1</text>
<text x="106.5" y="106.2" transform="rotate(-90 106.5 106.2)">16</text>
<text x="108.1" y="107.8">V1/+UB</text>
<text x="96.5" y="113.8">14</text>
<text x="29.6" y="118.9">1</text>
<text x="97.7" y="118.9">2</text>
<text x="175.7" y="116.3">15</text>
<text x="175.7" y="118.9">16</text>
<text x="182.8" y="117.4">IN1</text>
<text x="182.8" y="120">IN2</text>
<text x="187.7" y="117.4">OUT1</text>
<text x="187.7" y="120">OUT2</text>
<text x="198" y="116.3">18</text>
<text x="198" y="118.9">17</text>
<text x="176.9" y="121.4">3</text>
<text x="176.9" y="124">4</text>
<text x="182.8" y="122.5">IN3</text>
<text x="182.8" y="125.1">IN4</text>
<text x="187.7" y="122.5">OUT3</text>
<text x="187.7" y="125.1">OUT4</text>
<text x="198" y="121.4">2</text>
<text x="198" y="124">1</text>
<text x="97.7" y="131.6">1</text>
<text x="176.9" y="129">5</text>
<text x="182.8" y="130.1">CE</text>
<text x="190.4" y="130.1">PR</text>
<text x="198" y="129">6</text>
<text x="97.7" y="136.7">6</text>
<text x="175.7" y="136.7">10</text>
<text x="175.9" y="134.1">11</text>
<text x="182.8" y="137.8">C1-</text>
<text x="182.8" y="135.2">C1+</text>
<text x="188.9" y="135.2">VCC</text>
<text x="198" y="134.1">12</text>
<text x="97.7" y="141.7">5</text>
<text x="119.8" y="141.7">7</text>
<text x="176.9" y="141.7">9</text>
<text x="182.8" y="142.8">C2+</text>
<text x="190.7" y="140.3">V+</text>
<text x="198" y="139.2">8</text>
<text x="97.7" y="146.8">4</text>
<text x="175.7" y="144.3">13</text>
<text x="182.8" y="145.4">C2-</text>
<text x="188.6" y="145.4">GND</text>
<text x="198" y="144.3">7</text>
<text x="97.7" y="151.9">3</text>
<text x="96.5" y="157">15</text>
<text x="57.6" y="167.1">2</text>
<text x="73.6" y="167.1">4</text>
<text x="96.5" y="162.1">10</text>
<text x="96.6" y="167.1">11</text>
<text x="119.8" y="167.1">9</text>
<text x="96.5" y="172.2">12</text>
<text x="96.5" y="177.2">13</text>
<text x="114.1" y="184.2" transform="rotate(-90 114.1 184.2)">8</text>
<text x="115.7" y="182.7">V1/-UB</text>
</g>
</svg>
